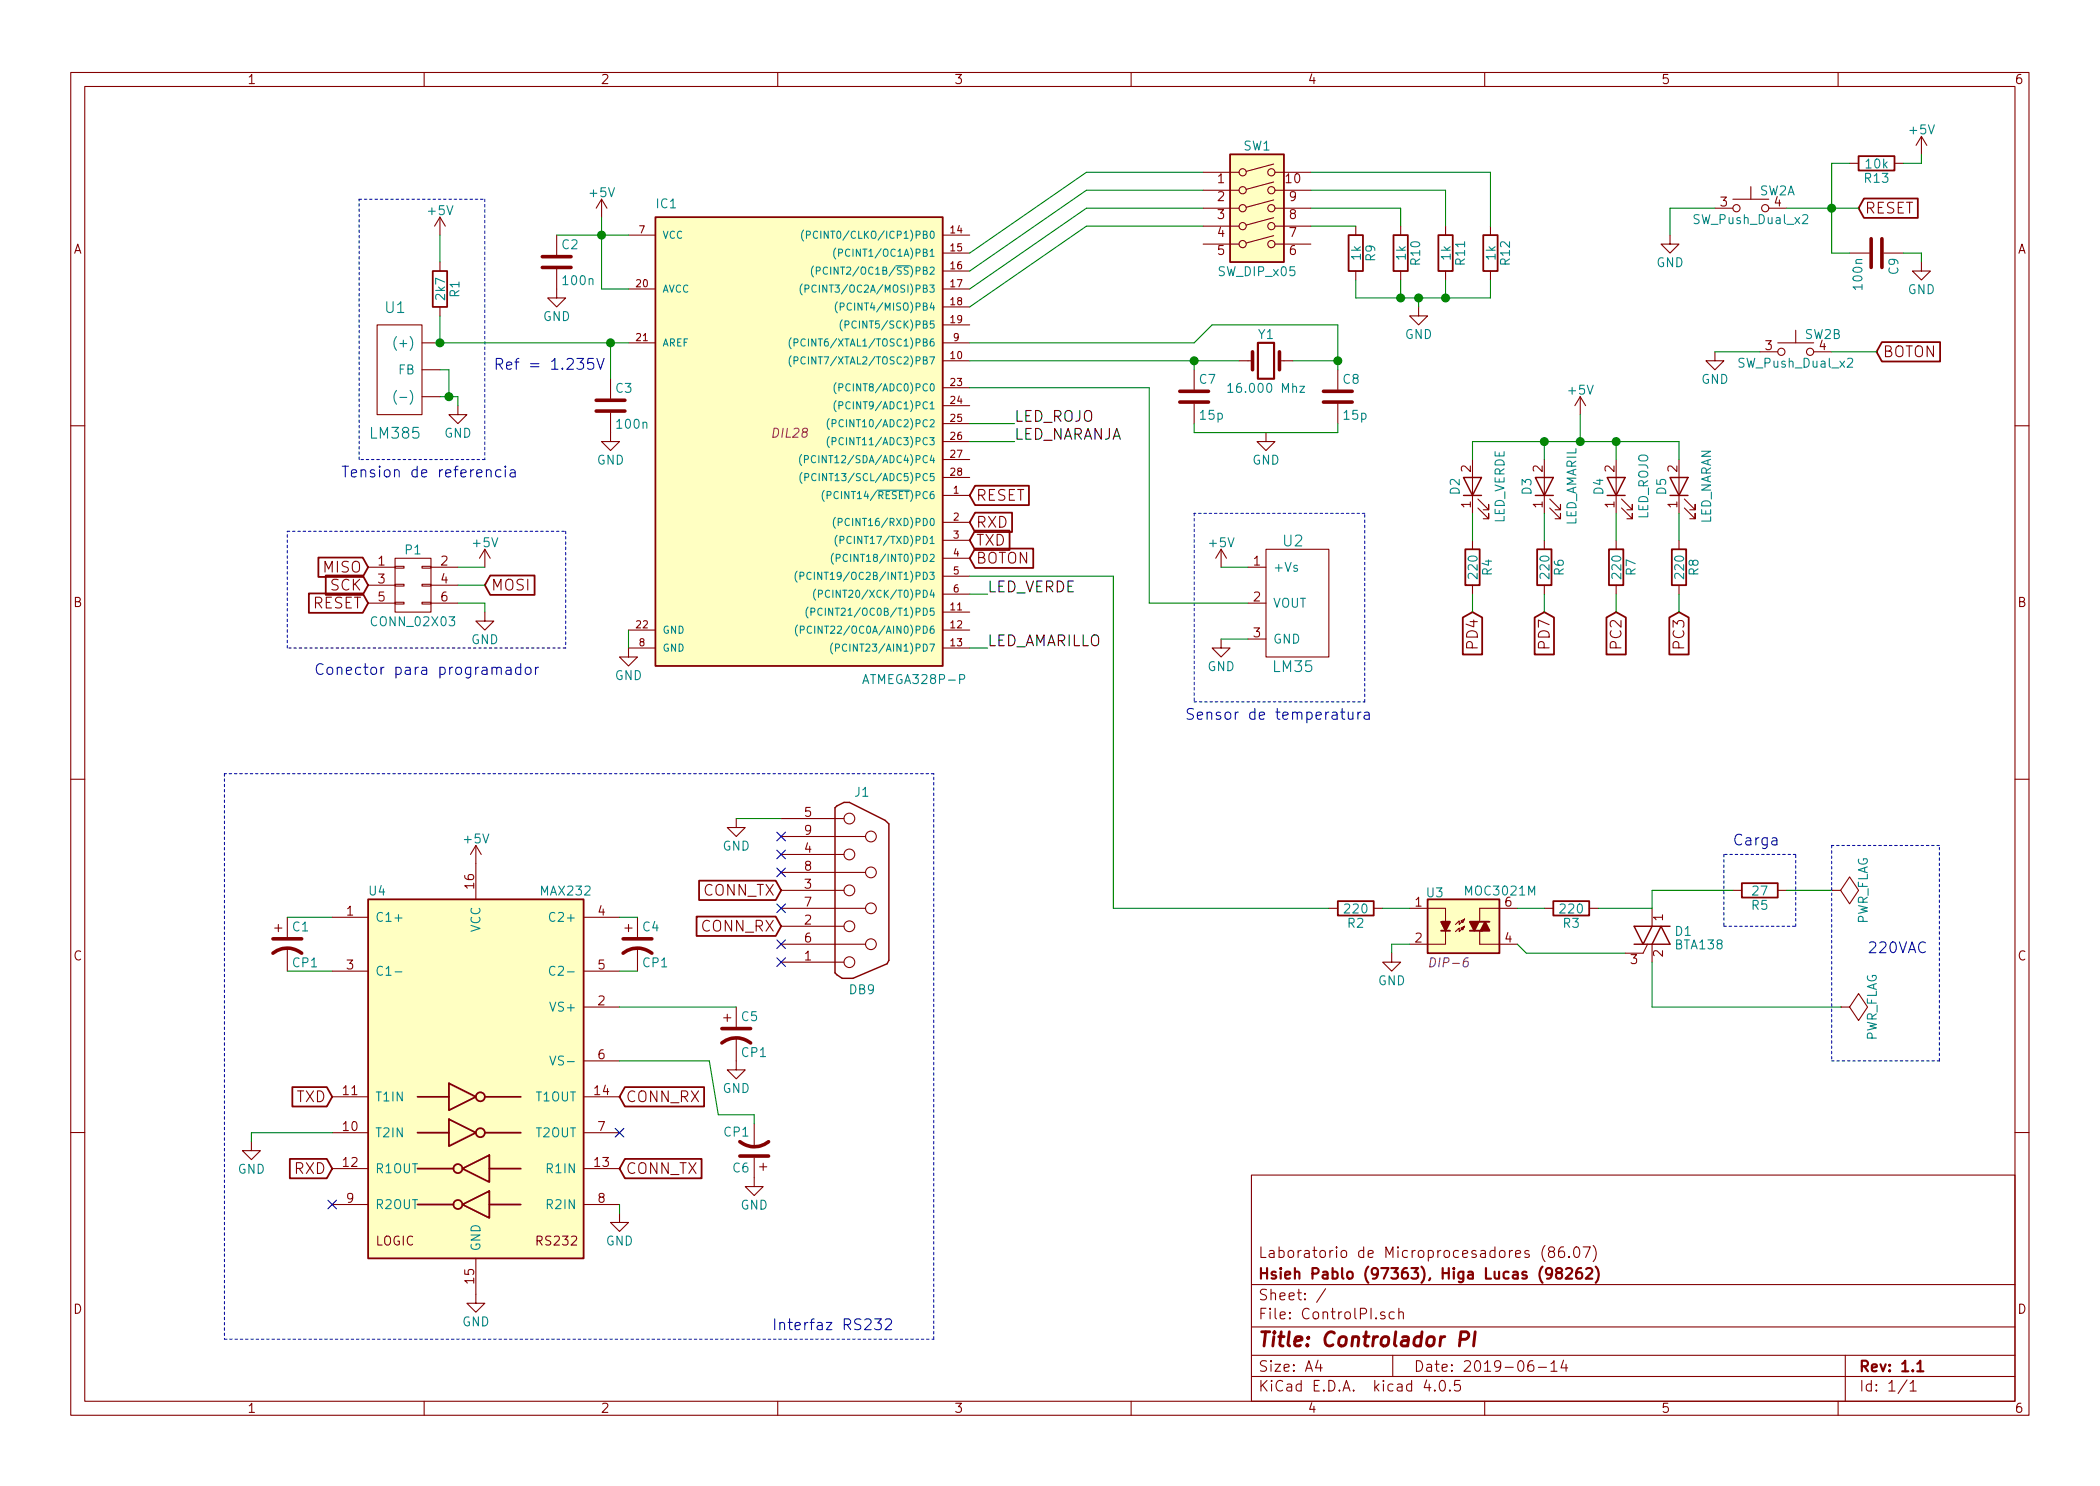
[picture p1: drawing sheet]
<svg xmlns="http://www.w3.org/2000/svg" width="297mm" height="210mm" viewBox="0 0 297 210" stroke-linecap="round" stroke-linejoin="round" font-family="sans-serif">
<g fill="none" stroke="#840000" stroke-width=".15">
<path d="M10 10.3h277v189.9h-277zM12 12.2h273v186.1h-273zM60 10.3v1.9M110 10.3v1.9M160 10.3v1.9M210 10.3v1.9M260 10.3v1.9M271.8 19.3l-.8 1.3M271.8 19.3v2.5M271.8 19.3l.7 1.3M62.2 30.7v2.6M62.2 37.1v1.2"/>
<path d="M62.2 30.7l-.7 1.3M62.2 30.7l.8 1.3M78.7 38.1v4.1h1.3l-1.3 1.2-1.2-1.2h1.2M78.7 33.3v2.8M85.1 28.2l-.8 1.3M85.1 28.2v2.5M85.1 28.2l.8 1.3M88.9 33.3h3.8M133.3 33.3h3.9M133.3 35.8h3.9M133.3 38.3h3.9M170.2 24.4h5.1"/>
<path d="M170.2 26.9h5.1M170.2 29.5h5.1M170.2 32h5.1M170.2 34.5h5.1M180.2 33.3l-3.9 1.1M180.2 30.8l-3.9 1M180.2 28.3l-3.9 1M180.2 25.7l-3.9 1.1M180.2 23.2l-3.9 1.1M180.3 24.4h5.1M180.3 26.9h5.1M180.3 29.5h5.1"/>
<path d="M180.3 32h5.1M180.3 34.5h5.1M191.8 32v1.3M191.8 38.3v1.3M198.1 32v1.3M198.1 38.3v1.3M204.5 32v1.3M204.5 38.3v1.3M210.8 32v1.3M210.8 38.3v1.3M236.2 33.3v1.2h1.3l-1.3 1.3-1.3-1.3h1.3M242.6 29.5h2.5"/>
<path d="M245.1 28.2h5.1M247.6 26.4v1.8M250.2 29.5h2.5M261.6 35.8h2.8M261.6 23.1h1.3M266.4 35.8h2.8M268 23.1h1.2M271.8 37.1v1.2h1.2l-1.2 1.3-1.3-1.3h1.3M53.3 46h6.4v12.7h-6.4zM59.7 48.5h2.5M59.7 56.1h2.5M59.7 52.3h2.5"/>
<path d="M62.2 43.4v1.3M64.8 57.4v1.3h1.2l-1.2 1.2-1.3-1.2h1.3M86.4 58.4v4.1h1.2l-1.2 1.2-1.3-1.2h1.3M86.4 53.6v2.8M88.9 48.5h3.8M88.9 40.9h3.8M133.3 48.5h3.9M133.3 51h3.9M133.3 40.9h3.9M133.3 54.9h3.9M133.3 57.4h3.9M133.3 59.9h3.9"/>
<path d="M133.3 43.4h3.9M133.3 46h3.9M168.9 52.3v2.8M168.9 57.1v2.8M175.3 51h1.9M181 51h1.9M189.2 52.3v2.8M189.2 57.1v2.8M200.7 43.4v1.3h1.2l-1.2 1.3-1.3-1.3h1.3M223.5 56.1l-.7 1.3M223.5 56.1v2.6M223.5 56.1l.8 1.3"/>
<path d="M242.6 49.8v1.2h1.2l-1.2 1.3-1.3-1.3h1.3M248.9 49.8h2.6M251.5 48.5h5M254 46.7v1.8M256.5 49.8h2.6M10 60.2h2M55.9 79h5.1v7.6h-5.1zM68.6 77.7l-.8 1.3M68.6 77.7v2.6M68.6 77.7l.7 1.3M133.3 70.1h3.9M133.3 73.9h3.9"/>
<path d="M133.3 76.4h3.9M133.3 79h3.9M133.3 62.5h3.9M133.3 65h3.9M133.3 67.6h3.9M172.7 77.7l-.7 1.3M172.7 77.7v2.6M172.7 77.7l.8 1.3M179.1 77.7h8.9v15.3h-8.9zM179.1 61.2v1.3h1.2l-1.2 1.2-1.3-1.2h1.3M208.3 65v7.6M208.3 76.4v1.3"/>
<path d="M209 71.9l1.6 1.5v-.8v.8h-.8M209 70.6l1.6 1.5v-.7v.7h-.8M218.4 65v7.6M218.4 76.4v1.3M219.2 71.9l1.5 1.5v-.8v.8h-.7M219.2 70.6l1.5 1.5v-.7v.7h-.7M228.6 65v7.6M228.6 76.4v1.3M229.4 71.9l1.5 1.5v-.8v.8h-.8M229.4 70.6l1.5 1.5v-.7v.7h-.8M237.5 65v7.6M237.5 76.4v1.3"/>
<path d="M238.3 71.9l1.5 1.5v-.8v.8h-.8M238.3 70.6l1.5 1.5v-.7v.7h-.8M285 60.2h2M52.1 80.3h3.8M52.1 85.3h3.8M52.1 82.8h3.8M55.9 85.2h1.2v.3h-1.2zM55.9 82.7h1.2v.2h-1.2zM55.9 80.1h1.2v.3h-1.2zM59.7 85.2h1.3v.3h-1.3zM59.7 82.7h1.3v.2h-1.3zM59.7 80.1h1.3v.3h-1.3z"/>
<path d="M61 80.3h3.8M61 85.3h3.8M61 82.8h3.8M68.6 86.6v1.3h1.2l-1.2 1.2-1.3-1.2h1.3M88.9 89.1h3.8M92.7 91.7h-3.8v1.3h1.3l-1.3 1.2-1.3-1.2h1.3M133.3 81.5h3.9M133.3 84.1h3.9M133.3 91.7h3.9M133.3 86.6h3.9M133.3 89.1h3.9M172.7 90.4v1.3h1.3l-1.3 1.3-1.3-1.3h1.3"/>
<path d="M176.5 80.3h2.6M176.5 85.3h2.6M176.5 90.4h2.6M208.3 82.8v1.3M218.4 82.8v1.3M228.6 82.8v1.3M237.5 82.8v1.3M10 110.3h2M67.3 119.6v7.6M67.3 119.6l-.8 1.3M67.3 119.6l.8 1.3M104.1 115.8v1.3h1.3l-1.3 1.3-1.2-1.3h1.2"/>
<path d="M110.5 118.4h11.9M110.5 115.8h8.9M285 110.3h2M38.9 131.3h1M39.4 130.8v1M40.6 129.8v2.8M40.6 134.1v3.3M47 129.8h5.1M47 137.4h5.1M82.5 129.8h5.1M82.5 137.4h5.1M88.4 131.3h1"/>
<path d="M88.9 130.8v1M90.2 129.8v2.8M90.2 134.1v3.3M110.5 133.6h11.9M110.5 128.5h11.9M110.5 126h8.9M110.5 136.1h8.9M110.5 131.1h8.9M110.5 123.4h11.9M110.5 120.9h8.9M188 128.5h1.2M194.3 128.5h1.3"/>
<path d="M196.8 134.9v1.2h1.3l-1.3 1.3-1.2-1.3h1.2M199.4 128.5h5.1v1.9M204.5 131.7v1.9h-5.1M206.7 130.3l.5-.3-.3 .6zM207.2 130l-.8 .8v-.5l-.5 .5M207.2 131.1l-.3 .5-.2-.3 .5-.2-.8 .7v-.5l-.5 .5M209.3 131.7v1.9h5.3M214.6 128.5h-5.3v1.9M218.4 128.5h1.3M224.8 128.5h1.3M233 133.6l-.6 1.3h-2.5M233.7 128.5v2.6"/>
<path d="M233.7 133.6v2.5M245.1 126h1.3M251.5 126h1.2M259.1 126h.1M259.1 126h1.2l1.3-1.9 1.3 1.9-1.3 1.9-1.3-1.9M47 155.2h5.1M82.5 142.5h5.1M82.5 150.1h5.1M82.5 155.2h5.1M102.4 144h1M102.9 143.5v1M104.1 146.8v4.6h1.3l-1.3 1.2-1.2-1.2h1.2"/>
<path d="M104.1 142.5v2.8M106.7 159v3.3M260.3 142.5h.1M260.3 142.5h1.3l1.3-1.9 1.3 1.9-1.3 1.9-1.3-1.9M10 160.2h2M35.6 161.5v1.3h1.2l-1.2 1.3-1.3-1.3h1.3M47 160.3h5.1M47 170.4h5.1M47 165.3h5.1M67.3 178v6.4h1.3l-1.3 1.3-1.3-1.3h1.3M82.5 160.3h5.1M82.5 170.4h5.1"/>
<path d="M82.5 165.3h5.1M87.6 171.7v1.3h1.3l-1.3 1.2-1.2-1.2h1.2M106.7 163.8v4.1h1.2l-1.2 1.3-1.3-1.3h1.3M107.4 165.1h1.1M107.9 164.6v1M177 166.3h108v32h-108zM218.5 176.2a1.71 1.71 0 0 0 0 2.3M219.3 177.1l-.3-.3 .1-.2 .2-.2 .4 .1 .2 .2-.1 .2-.2 .2h-.3a.48 .48 0 0 0-.2 .7l.2 .1h.3l.2-.1a.48 .48 0 0 0-.2-.7M221.2 176.4a.59 .59 0 0 0-.8 .7l.1 .7 .2 .1h.3l.2-.1 .1-.5-.1-.2-.5-.1-.3 .3M221.9 177.8h.1l-.1 .1v-.1v.1M222.8 176.5a.34 .34 0 0 1 .6 .2 .77 .77 0 0 1-.5 1.2 .97 .97 0 0 1-.1-1.4zM223.9 176.4h1l-.6 1.5"/>
<path d="M225.3 176.2a1.71 1.71 0 0 1 0 2.3M285 160.2h2M60 198.3v1.9M110 198.3v1.9M160 198.3v1.9M177 194.8h108M177 191.8h108M177 187.8h108M177 181.8h108M186.4 192.5l-.3 1h.9M186.8 193v1M187.5 182.3l-1.3 2"/>
<path d="M195.9 185.7a.37 .37 0 0 0-.6 .1v.1a.54 .54 0 0 0 .6 .3v.1v.2l-.2 .1-.4-.1M197 191.8v3M197.2 185.7l-.4-.1-.3 .3 .1 .6 .2 .1 .4-.1M197.9 185.7a.38 .38 0 0 1 .6 .1v.8M197.9 185.1v1.5M201.8 195.2l-.4 1.1h1M202.9 196.7h.1l-.1 .1v-.1v.1M203.8 195.4a.34 .34 0 0 1 .6 .2 .77 .77 0 0 1-.5 1.2 .97 .97 0 0 1-.1-1.4zM205.1 196.7h.1l-.1 .1-.1-.1h.1v.1M206.5 195.3h-.7l-.1 .7a.62 .62 0 0 1 .7 0l.2 .2-.1 .5-.2 .1h-.4l-.2-.1M210 198.3v1.9M216.8 192.5a.59 .59 0 0 0-.7 .7l.1 .7 .2 .1h.3l.2-.1 .1-.5-.2-.2-.4-.1-.3 .3"/>
<path d="M217.6 193.5h1.1M219.4 193l.4-.5v1.5M219.4 194h.8M221.2 192.5l-.4 1h.9M221.5 193v1M260 198.3v1.9M261 191.8v6.5M269.7 195.2l-1.2 2M270.2 195.8l.4-.5v1.5M270.2 196.8h.8"/>
<circle cx="175.8" cy="26.9" r=".51"/>
<circle cx="175.8" cy="29.5" r=".51"/>
<circle cx="175.8" cy="32" r=".51"/>
<circle cx="175.8" cy="24.4" r=".51"/>
<circle cx="175.8" cy="34.5" r=".51"/>
<circle cx="179.8" cy="32" r=".51"/>
<circle cx="179.8" cy="24.4" r=".51"/>
<circle cx="179.8" cy="34.5" r=".51"/>
<circle cx="179.8" cy="26.9" r=".51"/>
<circle cx="179.8" cy="29.5" r=".51"/>
<circle cx="245.6" cy="29.5" r=".51"/>
<circle cx="249.7" cy="29.5" r=".51"/>
<circle cx="252" cy="49.8" r=".51"/>
<circle cx="256" cy="49.8" r=".51"/>
<circle cx="120.1" cy="115.8" r=".76"/>
<circle cx="123.2" cy="118.4" r=".76"/>
<circle cx="120.1" cy="136.1" r=".76"/>
<circle cx="120.1" cy="120.9" r=".76"/>
<circle cx="120.1" cy="126" r=".76"/>
<circle cx="120.1" cy="131.1" r=".76"/>
<circle cx="123.2" cy="133.6" r=".76"/>
<circle cx="123.2" cy="123.4" r=".76"/>
<circle cx="123.2" cy="128.5" r=".76"/>
</g>
<path d="M177.9 48.5h2.3v5.1h-2.3zM221.5 179.6l.2-.2 .5 .1a.37 .37 0 0 1 .1 .6l-.9 .8h1M223.6 179.4a.59 .59 0 0 0-.7 .7l.1 .7 .2 .1h.3l.2-.1 .1-.5-.2-.2-.4-.1-.3 .3M224.4 179.6l.2-.2 .5 .1a.37 .37 0 0 1 0 .6l-.8 .8h.9M225.7 179.2a1.71 1.71 0 0 1 0 2.3M219.5 180.1l-.2 .3h-.4l-.2-.3v-.4l.1-.2 .5-.1 .2 .2a1.19 1.19 0 0 1-.2 1.2l-.5 .1M220.4 180.1l-.3-.3 .1-.2 .2-.2 .4 .1 .2 .2-.1 .2-.2 .2h-.3a.48 .48 0 0 0-.2 .7l.2 .1h.3l.2-.1a.48 .48 0 0 0-.2-.7M271.2 193l.4-.5v1.5M271.2 194h.9" fill="none" stroke="#840000" stroke-width=".3"/>
<path d="M206.5 189.5h.8a.56 .56 0 0 0 .4-.5 .56 .56 0 0 0-.3-.6h-.7l-.3 2M208.7 188.4l-.3 2" fill="none" stroke="#840000" stroke-width=".41"/>
<g fill="none" stroke="#008484" stroke-width=".15">
<path d="M113.7 32.6a1.2 1.2 0 0 0 0 1.5M114.1 33.2h.5v-.2v-.2l-.5-.1v1M115.1 37.6a1.2 1.2 0 0 0 0 1.6M115.5 38.3h.5v-.2v-.3h-.5v1M115.6 32.8a.4 .4 0 0 0-.5 0 .4 .4 0 0 0-.1 .5 .37 .37 0 0 0 .2 .4 .37 .37 0 0 0 .4-.1M117 37.9a.4 .4 0 0 0-.5 0 .4 .4 0 0 0-.1 .5 .37 .37 0 0 0 .2 .4 .37 .37 0 0 0 .4-.1M118.2 35.1a1.2 1.2 0 0 0 0 1.5M118.6 35.8l.5-.1 .1-.1-.1-.3-.5-.1v1.1M255 30.5l.5-.1 .2 .1v.2v.2l-.8 .7h.8M56.1 47.6a1.51 1.51 0 0 0 0 2M56.1 55.2a1.51 1.51 0 0 0 0 2M111.9 47.8a1.2 1.2 0 0 0 0 1.5"/>
<path d="M111.9 50.3a1.2 1.2 0 0 0 0 1.6M112.3 48.5l.5-.1 .1-.1-.1-.3-.5-.1v1.1M112.3 51h.5l.1-.2-.1-.3h-.5v1M113.5 40.2a1.2 1.2 0 0 0 0 1.5M113.9 40.9l.5-.1v-.1v-.3l-.5-.1v1M115.4 40.4a.4 .4 0 0 0-.5 0 .4 .4 0 0 0-.1 .5 .37 .37 0 0 0 .2 .4 .37 .37 0 0 0 .4-.1M117.3 59.2a1.2 1.2 0 0 0 0 1.6M117.7 59.9h.5l.1-.2-.1-.3h-.5v1M118.3 54.1a1.2 1.2 0 0 0 0 1.6M118.3 56.7a1.2 1.2 0 0 0 0 1.5M118.4 42.7a1.2 1.2 0 0 0 0 1.6M118.7 54.8h.5v-.2v-.2l-.5-.1v1"/>
<path d="M118.7 57.4l.5-.1v-.1v-.3l-.5-.1v1.1M118.8 43.4h.5l.1-.2-.1-.3h-.5v1M119.1 45.3a1.2 1.2 0 0 0 0 1.5M119.5 45.9h.5l.1-.2-.1-.2-.5-.1v1M173.7 54.6l.3-.4v1.3M173.7 55.5h.7M183.9 54.7h.6l-.6 .8h.6M261.3 50.8l.5-.1 .2 .1 .1 .2-.1 .2-.7 .8h.8M113.4 64.3a1.2 1.2 0 0 0 0 1.6M113.4 66.8a1.2 1.2 0 0 0 0 1.6M113.8 65l.5-.1 .1-.1-.1-.3h-.5v1M113.8 67.5h.5l.1-.2-.1-.2-.5-.1v1"/>
<path d="M115.4 64.6a.4 .4 0 0 0-.5 0 .4 .4 0 0 0-.1 .4 .37 .37 0 0 0 .1 .4 .37 .37 0 0 0 .5 0M115.4 67.1a.4 .4 0 0 0-.5 0 .4 .4 0 0 0-.1 .5 .37 .37 0 0 0 .2 .4 .37 .37 0 0 0 .4-.1M116.6 69.4a1.2 1.2 0 0 0 0 1.5M117 70.1l.5-.1 .1-.1-.1-.3-.5-.1v1.1M117.3 61.8a1.2 1.2 0 0 0 0 1.5M117.7 62.5l.5-.1 .1-.2-.1-.2-.5-.1v1M117.9 78.3a1.2 1.2 0 0 0 0 1.5M118.2 73.2a1.2 1.2 0 0 0 0 1.5M118.3 79l.5-.1v-.1v-.3l-.5-.1v1M118.4 75.7a1.2 1.2 0 0 0 0 1.6M118.6 73.9l.4-.1 .1-.1-.1-.3-.4-.1v1.1M118.8 76.4h.5l.1-.2-.1-.3h-.5v1"/>
<path d="M124.1 69.4h4.6M112.8 80.8a1.2 1.2 0 0 0 0 1.6M112.8 88.4a1.2 1.2 0 0 0 0 1.6M113.2 81.5h.4l.1-.2-.1-.3h-.4v1M113.2 89.1h.5l.1-.2-.1-.3h-.5v1M114.3 85.9a1.2 1.2 0 0 0 0 1.5M114.7 86.6l.5-.1 .1-.1-.1-.3-.5-.1v1.1M114.7 81.1a.4 .4 0 0 0-.5 0 .4 .4 0 0 0-.1 .5 .37 .37 0 0 0 .2 .3 .37 .37 0 0 0 .4 0M114.8 88.7a.4 .4 0 0 0-.5 0 .4 .4 0 0 0-.1 .5 .37 .37 0 0 0 .2 .4 .37 .37 0 0 0 .4-.1M115.4 83.4a1.2 1.2 0 0 0 0 1.5M115.8 84h.5v-.2v-.2l-.5-.1v1M116.3 86.2a.4 .4 0 0 0-.5-.1 .4 .4 0 0 0-.1 .5 .37 .37 0 0 0 .2 .4 .37 .37 0 0 0 .4 0"/>
<path d="M117.3 83.6a.4 .4 0 0 0-.5 0 .4 .4 0 0 0-.1 .5 .37 .37 0 0 0 .2 .4 .37 .37 0 0 0 .4-.1M117.8 91a1.2 1.2 0 0 0 0 1.5M118.2 91.7l.5-.1v-.1v-.3l-.5-.1v1M135.7 96.1l.6-.1 .1-.1v-.4l-.2-.1h-.5v1.3M55.9 137.5h.9M78.5 136.8a.5 .5 0 0 0-.6 0 .5 .5 0 0 0-.2 .6 .47 .47 0 0 0 .3 .5 .47 .47 0 0 0 .5 0M77.8 149.4l.4 1.3 .4-1.3"/>
</g>
<g fill="#ffffc2" stroke="#ffffc2" stroke-width=".14">
<path d="M92.7 30.7h40.6v63.5h-40.6z"/>
<path d="M201.9 127.2h10.2v7.7h-10.2z"/>
<path d="M174 21.8h7.6v15.3h-7.6z"/>
<path d="M52.1 127.2h30.4v50.8h-30.4z"/>
</g>
<g fill="none" stroke="#840000" stroke-width=".25">
<path d="M61.2 38.3h2v5.1h-2zM92.7 30.7h40.6v63.5h-40.6zM174 21.8h7.6v15.3h-7.6zM190.8 33.3h2v5h-2zM197.1 33.3h2v5h-2zM203.5 33.3h2v5h-2zM209.8 33.3h2v5h-2zM262.9 22.1h5.1v2h-5.1zM263.7 28.1h7.6v2.7h-7.6l-.8-1.3zM266.2 48.4h8.2v2.7h-8.2l-.8-1.3zM45 78.9h6.3l.8 1.4-.8 1.3h-6.3zM137.9 72.5h5.3v2.8h-5.3l-.7-1.4z"/>
<path d="M137.9 75.1h4.9v2.7h-4.9l-.7-1.4zM137.9 68.7h7.6v2.8h-7.6l-.7-1.4zM137.9 77.6h8.3v2.8h-8.3l-.7-1.4zM207.3 77.7h2v5.1h-2zM217.4 77.7h2.1v5.1h-2.1zM227.6 77.7h2v5.1h-2zM236.5 77.7h2v5.1h-2zM43.7 84h7.6l.8 1.3-.8 1.4h-7.6zM46.1 81.4h5.2l.8 1.4-.8 1.4h-5.2zM69.3 81.4h6.3v2.8h-6.3l-.7-1.4zM206.9 87.4l1.4-.8 1.4 .8v5.2h-2.8zM217.1 87.4l1.3-.8 1.4 .8v5.2h-2.7z"/>
<path d="M227.2 87.4l1.4-.8 1.4 .8v5.2h-2.8zM236.1 87.4l1.4-.8 1.4 .8v5.2h-2.8zM52.1 127.2h30.4v50.8h-30.4zM98.5 129.7h11.2l.8 1.4-.8 1.3h-11.2zM98.9 124.6h10.8l.8 1.4-.8 1.3h-10.8zM189.2 127.5h5.1v2h-5.1zM201.9 127.2h10.2v7.7h-10.2zM203.8 131.7h1.3M207.9 131.7h1.8M208.9 130.4h1.8M219.7 127.5h5.1v2h-5.1zM246.4 125h5.1v2h-5.1z"/>
<path d="M41.4 153.8h4.8l.8 1.4-.8 1.4h-4.8zM59.1 155.2h4.4M63.5 158.4l3.8 1.9-3.8 1.9zM63.5 153.3l3.8 1.9-3.8 1.9zM68.6 155.2h5.1M88.4 153.8h11.2v2.8h-11.2l-.8-1.4zM41 164h5.2l.8 1.3-.8 1.4h-5.2zM59.1 160.3h4.4M59.1 170.4h5M59.1 165.3h5M65.4 170.4l3.8-1.9v3.8zM65.4 165.3l3.8-1.9v3.9z"/>
<path d="M68.6 160.3h5.1M69.2 170.4h4.5M69.2 165.3h4.5M88.4 164h10.8v2.7h-10.8l-.8-1.4z"/>
<circle cx="67.9" cy="155.2" r=".63"/>
<circle cx="64.8" cy="170.4" r=".63"/>
<circle cx="64.8" cy="165.3" r=".63"/>
<circle cx="67.9" cy="160.3" r=".63"/>
</g>
<g fill="#840000" stroke="#840000" stroke-width=".25">
<path d="M203.8 130.4h1.3l-.6 1.3z"/>
<path d="M207.9 130.4h1.3l-.7 1.3z"/>
<path d="M210.1 130.4l.6 1.3h-1.3z"/>
</g>
<path d="M202.4 135.5a.6 .6 0 0 1 .6 .4 .6 .6 0 0 1-.1 .7l-.4 .2h-.3z" fill="none" stroke="#840084" stroke-width=".15"/>
<path d="M207 67.6h2.5l-1.2 2.5zM207 70.1h2.5M217.2 67.6h2.5l-1.3 2.5zM217.2 70.1h2.5M227.3 67.6h2.6l-1.3 2.5zM227.3 70.1h2.6M236.2 67.6h2.6l-1.3 2.5zM236.2 70.1h2.6M118.1 137.6l1 .8h1.5l4.9-2 .2-.5v-19.3l-.5-.5-5.1-2.6h-.7l-1 .5-.3 .3v23.4M231.1 133.6h5.1l-1.3-2.5-1.2 2.5M233.7 131.1l-1.3 2.5-1.3-2.5h5.1" fill="none" stroke="#840000" stroke-width=".2"/>
<g fill="none" stroke="#0000c2" stroke-width=".15">
<path d="M83.9 50.7h-.7l-.1 .8 .2-.2 .5 .1 .2 .2v.4l-.3 .2h-.4l-.2-.1M84.4 50.7l.5 1.5 .5-1.5M70.8 66.5a.48 .48 0 0 0-.6 .1l-.1 .6a.48 .48 0 0 0 .7 .2M71.5 66h-.1l.1 .1 .1-.1h-.1v.1M71.5 66.5v1M72.2 66.5h.2h.4l.1 1M72.9 66.8l-.5 .1a.3 .3 0 0 0-.3 .3 .3 .3 0 0 0 .3 .3l.5-.1M71.6 94.5l.2-.1 .4 .1 .1 .9M72.3 94.8h-.5a.3 .3 0 0 0-.3 .3 .3 .3 0 0 0 .3 .3l.5-.1M73.7 94.5a.48 .48 0 0 0-.7 .1l-.1 .5a.48 .48 0 0 0 .8 .2M73.7 93.9v1.5M74.4 94.6a.42 .42 0 0 1 .4-.2 .42 .42 0 0 1 .3 .3v.4a.43 .43 0 0 1-.4 .3 .43 .43 0 0 1-.4-.3z"/>
<path d="M75.7 94.4v1M76.2 94.4l-.3 .1-.2 .2M189.6 100.8h.6M189.8 100.2v1.4l.1 .1 .3 .1M190.7 100.8v.8a.38 .38 0 0 0 .7 0M191.4 100.8v1M192.1 100.8v1M192.5 100.8h-.3l-.1 .3M193 100.8h.2h.4l.1 1M193.7 101.1l-.5 .1a.3 .3 0 0 0-.3 .3 .3 .3 0 0 0 .3 .3l.5-.1M123.7 186.6h1l-.5 .6a.44 .44 0 0 1 .5 .3v.4l-.2 .2h-.6l-.2-.1M125.2 186.8l.3-.2h.3l.2 .2 .1 .2-.1 .3-.8 .8h.9"/>
</g>
<g fill="none" stroke="#000084" stroke-width=".15">
<path d="M109.9 117.7l1.2 1.3M111.1 117.7l-1.2 1.3M109.9 120.3l1.2 1.2M109.9 122.8l1.2 1.2M109.9 127.9l1.2 1.2M109.9 133l1.2 1.2M109.9 135.5l1.2 1.2M111.1 120.3l-1.2 1.2M111.1 122.8l-1.2 1.2M111.1 127.9l-1.2 1.2M111.1 133l-1.2 1.2M111.1 135.5l-1.2 1.2"/>
<path d="M87 159.7l1.2 1.2M88.2 159.7l-1.2 1.2M46.4 169.8l1.2 1.2M47.6 169.8l-1.2 1.2"/>
</g>
<g fill="none" stroke="#840000" stroke-width=".51">
<path d="M76.7 37.8h4.1M76.7 36.3h4.1M264.7 33.8v4M266.2 33.8v4M84.3 58.2h4.1M84.3 56.6h4.1M166.9 56.9h4M166.9 55.4h4M177.2 49.8v2.5M181 49.8v2.5M187.2 56.9h4.1M187.2 55.4h4.1"/>
<path d="M38.6 134.9a3.3 3.3 0 0 1 4.1 0M38.6 132.8h4.1M88.1 134.9a3.3 3.3 0 0 1 4.1 0M88.1 132.8h4.1M102.1 147.6a3.3 3.3 0 0 1 4.1 0M102.1 145.5h4.1M104.6 161.5a3.3 3.3 0 0 0 4.1 0M104.6 163.6h4.1"/>
</g>
<g fill="none" stroke="#008400" stroke-width=".15">
<path d="M62.2 33.3v3.8M78.7 33.3h10.2M85.1 30.7v10.2h3.8M170.2 32h-16.5l-16.5 11.4M170.2 29.5h-16.5l-16.5 11.4M170.2 26.9h-16.5l-16.5 11.4M170.2 24.4h-16.5l-16.5 11.4M185.4 24.4h25.4v7.6M185.4 29.5h12.7v2.5M185.4 26.9h19.1v5.1M185.4 32h6.4M191.8 39.6v2.6h19v-2.6"/>
<path d="M198.1 39.6v2.6M204.5 39.6v2.6M242.6 29.5h-6.4v3.8M252.7 29.5h10.2M261.6 23.1h-2.5v12.7h2.5M269.2 35.8h2.6v1.3M271.8 21.8v1.3h-2.6M62.2 44.7v3.8h26.7M62.2 56.1h2.6v1.3M62.2 52.3h1.3v3.8M86.4 48.5v5.1M137.2 59.9h6.3"/>
<path d="M137.2 51h38.1M137.2 48.5h31.7l2.5-2.5h17.8v6.3M137.2 54.9h25.4v30.4h13.9M168.9 51v1.3M168.9 59.9v1.3h20.3v-1.3M182.9 51h6.3M200.7 42.2v1.2M223.5 58.7v3.8M242.6 49.8h6.3M259.1 49.8h6.3M137.2 62.5h6.3M208.3 65v-2.5h29.2v2.5"/>
<path d="M208.3 72.6v3.8M218.4 62.5v2.5M218.4 72.6v3.8M228.6 62.5v2.5M228.6 72.6v3.8M237.5 72.6v3.8M64.8 80.3h3.8M64.8 85.3h3.8v1.3M64.8 82.8h3.8M88.9 89.1v2.6M137.2 81.5h20.3v47h30.5M137.2 84.1h2.5"/>
<path d="M137.2 91.7h2.5M172.7 80.3h3.8M172.7 90.4h3.8M208.3 84.1v2.5M218.4 84.1v2.5M228.6 84.1v2.5M237.5 84.1v2.5M104.1 115.8h6.4M40.6 129.8h6.4M40.6 137.4h6.4M87.6 129.8h2.6M87.6 137.4h2.6"/>
<path d="M195.6 128.5h3.8M199.4 133.6h-2.6v1.3M214.6 128.5h3.8M214.6 133.6l1.3 1.3h14M233.7 136.1v6.4h26.6M245.1 126h-11.4v2.5h-7.6M252.7 126h6.4M87.6 142.5h16.5M87.6 150.1h12.7l1.3 7.6h5.1v1.3M47 160.3h-11.4v1.2M87.6 170.4v1.3"/>
</g>
<g fill="#008400" stroke="#008400" stroke-width=".25">
<circle cx="63.5" cy="56.1" r=".51"/>
<circle cx="62.2" cy="48.5" r=".51"/>
<circle cx="228.6" cy="62.5" r=".51"/>
<circle cx="218.4" cy="62.5" r=".51"/>
<circle cx="223.5" cy="62.5" r=".51"/>
<circle cx="200.7" cy="42.2" r=".51"/>
<circle cx="198.1" cy="42.2" r=".51"/>
<circle cx="204.5" cy="42.2" r=".51"/>
<circle cx="85.1" cy="33.3" r=".51"/>
<circle cx="168.9" cy="51" r=".51"/>
<circle cx="189.2" cy="51" r=".51"/>
<circle cx="259.1" cy="29.5" r=".51"/>
<circle cx="86.4" cy="48.5" r=".51"/>
</g>
<g fill="none" stroke="#0000c2" stroke-width=".15" stroke-dasharray=".3 .4">
<path d="M50.8 28.2h17.8M68.6 28.2v36.8M40.6 75.2h39.4M50.8 65v-36.8M68.6 65h-17.8M80 75.2v16.5M168.9 72.6v26.7M193 72.6h-24.1M40.6 91.7v-16.5M80 91.7h-39.4M168.9 99.3h24.1M193 99.3v-26.7"/>
<path d="M31.7 109.5v80M132.1 109.5h-100.4M259.1 119.6v30.5M274.3 119.6h-15.2M243.8 120.9v10.2M243.8 131.1h10.2M254 131.1v-10.2M254 120.9h-10.2M259.1 150.1h15.2M274.3 150.1v-30.5M31.7 189.5h100.4M132.1 189.5v-80"/>
</g>
<text font-size="2.8" fill="#840000" x="178" y="190.5">Title: Controlador PI</text>
<g font-size="2.1" fill="#840000">
<text x="263.8" y="30.2">RESET</text>
<text x="266.3" y="50.5">BOTON</text>
<text x="138.1" y="70.9">RESET</text>
<text x="138.1" y="74.7">RXD</text>
<text x="138.1" y="77.2">TXD</text>
<text x="45.7" y="81">MISO</text>
<text x="46.7" y="83.6">SCK</text>
<text x="69.5" y="83.6">MOSI</text>
<text x="138.1" y="79.8">BOTON</text>
<text x="44.1" y="86.1">RESET</text>
<text x="209" y="91.7" transform="rotate(-90 209 91.7)">PD4</text>
<text x="219.2" y="91.7" transform="rotate(-90 219.2 91.7)">PD7</text>
<text x="229.4" y="91.7" transform="rotate(-90 229.4 91.7)">PC2</text>
<text x="238.3" y="91.7" transform="rotate(-90 238.3 91.7)">PC3</text>
<text x="99.2" y="131.8">CONN_RX</text>
<text x="99.4" y="126.7">CONN_TX</text>
<text x="41.8" y="156">TXD</text>
<text x="88.5" y="156">CONN_RX</text>
<text x="41.6" y="166.1">RXD</text>
<text x="88.5" y="166.1">CONN_TX</text>
<text x="178" y="178">Laboratorio de Microprocesadores (86.07)</text>
<text x="178" y="184">Sheet: /</text>
<text x="178" y="181">Hsieh Pablo (97363), Higa Lucas (98262)</text>
<text x="178" y="186.7">File: ControlPI.sch</text>
<text x="178" y="196.9">KiCad E.D.A. kicad 4.0.5</text>
<text x="178" y="194.1">Size: A4</text>
<text x="200" y="194.1">Date: 2019-06-14</text>
<text x="263" y="194.1">Rev: 1.1</text>
<text x="263" y="196.9">Id: 1/1</text>
</g>
<g font-size="2.1" fill="#008484">
<text x="54.5" y="44.3">U1</text>
<text x="52.6" y="62.1">LM385</text>
<text x="181.5" y="77.3">U2</text>
<text x="180.2" y="95.1">LM35</text>
</g>
<g font-size="2.1" fill="#0000c2">
<text x="69.8" y="52.3">Ref = 1.235V</text>
<text x="48.3" y="67.6">Tension de referencia</text>
<text x="44.4" y="95.5">Conector para programador</text>
<text x="167.6" y="101.8">Sensor de temperatura</text>
<text x="245.1" y="119.6">Carga</text>
<text x="264.2" y="134.9">220VAC</text>
<text x="109.2" y="188.2">Interfaz RS232</text>
</g>
<g font-size="2.1">
<text x="143.5" y="59.7">LED_ROJO</text>
<text x="143.5" y="62.2">LED_NARANJA</text>
<text x="139.7" y="83.8">LED_VERDE</text>
<text x="139.7" y="91.4">LED_AMARILLO</text>
</g>
<g font-size="1.8" fill="#840000">
<text x="35" y="11.9">1</text>
<text x="85" y="11.9">2</text>
<text x="135" y="11.9">3</text>
<text x="185" y="11.9">4</text>
<text x="235" y="11.9">5</text>
<text x="285" y="11.9">6</text>
<text x="172.2" y="25.9">1</text>
<text x="172.2" y="28.4">2</text>
<text x="181.9" y="25.9">10</text>
<text x="182.4" y="28.4">9</text>
<text x="243.4" y="29.2">3</text>
<text x="251" y="29.2">4</text>
<text x="10.4" y="35.9">A</text>
<text x="172.2" y="31">3</text>
<text x="172.2" y="33.5">4</text>
<text x="182.4" y="33.5">7</text>
<text x="182.4" y="31">8</text>
<text x="285.4" y="35.9">A</text>
<text x="172.2" y="36.1">5</text>
<text x="182.4" y="36.1">6</text>
<text x="249.7" y="49.5">3</text>
<text x="257.3" y="49.5">4</text>
<text x="208" y="71.9" transform="rotate(-90 208 71.9)">1</text>
<text x="208" y="66.8" transform="rotate(-90 208 66.8)">2</text>
<text x="218.2" y="71.9" transform="rotate(-90 218.2 71.9)">1</text>
<text x="218.2" y="66.8" transform="rotate(-90 218.2 66.8)">2</text>
<text x="228.3" y="71.9" transform="rotate(-90 228.3 71.9)">1</text>
<text x="228.3" y="66.8" transform="rotate(-90 228.3 66.8)">2</text>
<text x="237.2" y="71.9" transform="rotate(-90 237.2 71.9)">1</text>
<text x="237.2" y="66.8" transform="rotate(-90 237.2 66.8)">2</text>
<text x="53.5" y="80">1</text>
<text x="53.5" y="82.5">3</text>
<text x="62.4" y="80">2</text>
<text x="62.4" y="82.5">4</text>
<text x="177.3" y="80">1</text>
<text x="10.4" y="85.9">B</text>
<text x="53.5" y="85.1">5</text>
<text x="62.4" y="85.1">6</text>
<text x="177.3" y="85.1">2</text>
<text x="285.4" y="85.9">B</text>
<text x="177.3" y="90.2">3</text>
<text x="113.8" y="115.6">5</text>
<text x="113.8" y="118.1">9</text>
<text x="67.1" y="125.7" transform="rotate(-90 67.1 125.7)">16</text>
<text x="113.8" y="125.7">3</text>
<text x="113.8" y="120.6">4</text>
<text x="113.8" y="123.2">8</text>
<text x="49" y="129.5">1</text>
<text x="84.6" y="129.5">4</text>
<text x="113.8" y="130.8">2</text>
<text x="113.8" y="128.3">7</text>
<text x="200.2" y="128.3">1</text>
<text x="212.9" y="128.3">6</text>
<text x="235.2" y="130.3" transform="rotate(-90 235.2 130.3)">1</text>
<text x="10.4" y="135.9">C</text>
<text x="49" y="137.2">3</text>
<text x="84.6" y="137.2">5</text>
<text x="113.8" y="135.9">1</text>
<text x="113.8" y="133.3">6</text>
<text x="200.2" y="133.3">2</text>
<text x="212.9" y="133.3">4</text>
<text x="230.7" y="136.4">3</text>
<text x="235.2" y="135.4" transform="rotate(-90 235.2 135.4)">2</text>
<text x="285.4" y="135.9">C</text>
<text x="84.6" y="142.2">2</text>
<text x="84.6" y="149.9">6</text>
<text x="48.6" y="154.9">11</text>
<text x="84.1" y="154.9">14</text>
<text x="48.6" y="160">10</text>
<text x="84.6" y="160">7</text>
<text x="48.6" y="165.1">12</text>
<text x="84.1" y="165.1">13</text>
<text x="49" y="170.2">9</text>
<text x="84.6" y="170.2">8</text>
<text x="53.1" y="176.2">LOGIC</text>
<text x="76" y="176.2">RS232</text>
<text x="10.4" y="185.9">D</text>
<text x="67.1" y="181.6" transform="rotate(-90 67.1 181.6)">15</text>
<text x="285.4" y="185.9">D</text>
<text x="35" y="199.9">1</text>
<text x="85" y="199.9">2</text>
<text x="135" y="199.9">3</text>
<text x="185" y="199.9">4</text>
<text x="235" y="199.9">5</text>
<text x="285" y="199.9">6</text>
</g>
<g font-size="1.8" fill="#008484">
<text x="175.9" y="21.3">SW1</text>
<text x="264" y="23.8">10k</text>
<text x="270.2" y="19">+5V</text>
<text x="83.5" y="27.9">+5V</text>
<text x="92.9" y="29.5">IC1</text>
<text x="248.9" y="27.6">SW2A</text>
<text x="263.8" y="25.9">R13</text>
<text x="60.6" y="30.4">+5V</text>
<text x="79.5" y="35.2">C2</text>
<text x="239.7" y="31.7">SW_Push_Dual_x2</text>
<text x="79.8" y="40.3">100n</text>
<text x="172.4" y="39.1">SW_DIP_x05</text>
<text x="192.5" y="36.8" transform="rotate(-90 192.5 36.8)">1k</text>
<text x="194.5" y="36.9" transform="rotate(-90 194.5 36.9)">R9</text>
<text x="198.8" y="36.8" transform="rotate(-90 198.8 36.8)">1k</text>
<text x="200.9" y="37.4" transform="rotate(-90 200.9 37.4)">R10</text>
<text x="205.2" y="36.8" transform="rotate(-90 205.2 36.8)">1k</text>
<text x="207.2" y="37.4" transform="rotate(-90 207.2 37.4)">R11</text>
<text x="211.5" y="36.8" transform="rotate(-90 211.5 36.8)">1k</text>
<text x="213.6" y="37.4" transform="rotate(-90 213.6 37.4)">R12</text>
<text x="234.3" y="37.8">GND</text>
<text x="263.4" y="40.8" transform="rotate(-90 263.4 40.8)">100n</text>
<text x="268.5" y="38.8" transform="rotate(-90 268.5 38.8)">C9</text>
<text x="269.8" y="41.6">GND</text>
<text x="62.9" y="42.4" transform="rotate(-90 62.9 42.4)">2k7</text>
<text x="65" y="42" transform="rotate(-90 65 42)">R1</text>
<text x="76.8" y="45.4">GND</text>
<text x="178" y="47.9">Y1</text>
<text x="198.7" y="47.9">GND</text>
<text x="255.3" y="47.9">SW2B</text>
<text x="56.3" y="53">FB</text>
<text x="56.5" y="49.1">(+)</text>
<text x="246" y="52">SW_Push_Dual_x2</text>
<text x="56.9" y="56.8">(-)</text>
<text x="87.1" y="55.6">C3</text>
<text x="169.7" y="54.3">C7</text>
<text x="169.8" y="59.4">15p</text>
<text x="174.4" y="55.6">16.000 Mhz</text>
<text x="190" y="54.3">C8</text>
<text x="190.1" y="59.4">15p</text>
<text x="221.9" y="55.8">+5V</text>
<text x="240.6" y="54.3">GND</text>
<text x="62.8" y="61.9">GND</text>
<text x="84.4" y="65.7">GND</text>
<text x="87.4" y="60.6">100n</text>
<text x="177.1" y="65.7">GND</text>
<text x="206.5" y="69.9" transform="rotate(-90 206.5 69.9)">D2</text>
<text x="216.6" y="69.9" transform="rotate(-90 216.6 69.9)">D3</text>
<text x="226.8" y="69.9" transform="rotate(-90 226.8 69.9)">D4</text>
<text x="235.7" y="69.9" transform="rotate(-90 235.7 69.9)">D5</text>
<text x="67" y="77.4">+5V</text>
<text x="171.1" y="77.4">+5V</text>
<text x="212.8" y="74.1" transform="rotate(-90 212.8 74.1)">LED_VERDE</text>
<text x="223" y="74.5" transform="rotate(-90 223 74.5)">LED_AMARIL</text>
<text x="233.1" y="73.6" transform="rotate(-90 233.1 73.6)">LED_ROJO</text>
<text x="242" y="74.2" transform="rotate(-90 242 74.2)">LED_NARAN</text>
<text x="57.4" y="78.4">P1</text>
<text x="180.1" y="80.9">+Vs</text>
<text x="209" y="81.7" transform="rotate(-90 209 81.7)">220</text>
<text x="211" y="81.4" transform="rotate(-90 211 81.4)">R4</text>
<text x="219.2" y="81.7" transform="rotate(-90 219.2 81.7)">220</text>
<text x="221.2" y="81.4" transform="rotate(-90 221.2 81.4)">R6</text>
<text x="229.3" y="81.7" transform="rotate(-90 229.3 81.7)">220</text>
<text x="231.3" y="81.4" transform="rotate(-90 231.3 81.4)">R7</text>
<text x="238.2" y="81.7" transform="rotate(-90 238.2 81.7)">220</text>
<text x="240.2" y="81.4" transform="rotate(-90 240.2 81.4)">R8</text>
<text x="52.8" y="88.6">CONN_02X03</text>
<text x="180.1" y="86">VOUT</text>
<text x="66.6" y="91.1">GND</text>
<text x="170.8" y="94.9">GND</text>
<text x="180.1" y="91.1">GND</text>
<text x="86.9" y="96.2">GND</text>
<text x="122.5" y="96.8">ATMEGA328P-P</text>
<text x="121" y="112.7">J1</text>
<text x="65.7" y="119.3">+5V</text>
<text x="102.2" y="120.3">GND</text>
<text x="41.4" y="131.8">C1</text>
<text x="52.2" y="126.7">U4</text>
<text x="53.1" y="130.4">C1+</text>
<text x="67.9" y="132" transform="rotate(-90 67.9 132)">VCC</text>
<text x="76.6" y="126.7">MAX232</text>
<text x="78.2" y="130.4">C2+</text>
<text x="90.9" y="131.8">C4</text>
<text x="190.3" y="129.2">220</text>
<text x="190.7" y="131.3">R2</text>
<text x="201.8" y="126.9">U3</text>
<text x="207.4" y="126.7">MOC3021M</text>
<text x="220.8" y="129.2">220</text>
<text x="221.1" y="131.3">R3</text>
<text x="247.8" y="128.7">R5</text>
<text x="248" y="126.7">27</text>
<text x="264.2" y="130.9" transform="rotate(-90 264.2 130.9)">PWR_FLAG</text>
<text x="41.5" y="136.8">CP1</text>
<text x="91" y="136.8">CP1</text>
<text x="237" y="132.4">D1</text>
<text x="237.1" y="134.3">BTA138</text>
<text x="53.1" y="138">C1-</text>
<text x="78.1" y="143.1">VS+</text>
<text x="78.7" y="138">C2-</text>
<text x="120.2" y="140.7">DB9</text>
<text x="194.9" y="139.4">GND</text>
<text x="104.9" y="144.5">C5</text>
<text x="105" y="149.5">CP1</text>
<text x="265.5" y="147.4" transform="rotate(-90 265.5 147.4)">PWR_FLAG</text>
<text x="53.1" y="155.8">T1IN</text>
<text x="75.7" y="155.8">T1OUT</text>
<text x="78.6" y="150.7">VS-</text>
<text x="102.2" y="154.6">GND</text>
<text x="53.1" y="160.9">T2IN</text>
<text x="75.7" y="160.9">T2OUT</text>
<text x="102.5" y="160.8">CP1</text>
<text x="33.6" y="166.1">GND</text>
<text x="53.1" y="166">R1OUT</text>
<text x="77.5" y="166">R1IN</text>
<text x="103.7" y="165.9">C6</text>
<text x="53.1" y="171.1">R2OUT</text>
<text x="77.5" y="171.1">R2IN</text>
<text x="104.7" y="171.1">GND</text>
<text x="67.9" y="177" transform="rotate(-90 67.9 177)">GND</text>
<text x="85.7" y="176.2">GND</text>
<text x="65.4" y="187.6">GND</text>
</g>
<g font-size="1.8" fill="#840084">
<text x="109.3" y="61.9">DIL28</text>
<text x="202.7" y="136.8">DIP-6</text>
</g>
<g font-size="1.4" fill="#840000">
<text x="90.4" y="33">7</text>
<text x="134.5" y="33">14</text>
<text x="134.5" y="35.6">15</text>
<text x="90" y="40.6">20</text>
<text x="134.5" y="38.1">16</text>
<text x="134.5" y="40.6">17</text>
<text x="134.5" y="43.2">18</text>
<text x="134.5" y="45.7">19</text>
<text x="90" y="48.3">21</text>
<text x="134.5" y="50.8">10</text>
<text x="134.9" y="48.3">9</text>
<text x="134.5" y="54.6">23</text>
<text x="134.5" y="57.1">24</text>
<text x="134.5" y="59.7">25</text>
<text x="134.5" y="62.2">26</text>
<text x="134.5" y="64.8">27</text>
<text x="134.5" y="67.3">28</text>
<text x="134.9" y="69.8">1</text>
<text x="134.9" y="73.7">2</text>
<text x="134.9" y="76.2">3</text>
<text x="134.9" y="78.7">4</text>
<text x="134.9" y="81.3">5</text>
<text x="134.9" y="83.8">6</text>
<text x="90" y="88.9">22</text>
<text x="134.5" y="86.4">11</text>
<text x="134.5" y="88.9">12</text>
<text x="90.4" y="91.4">8</text>
<text x="134.5" y="91.4">13</text>
</g>
<g font-size="1.4" fill="#008484">
<text x="93.7" y="33.8">VCC</text>
<text x="115.7" y="33.8">(PCINT0/CLKO/ICP1)PB0</text>
<text x="93.7" y="41.4">AVCC</text>
<text x="115.3" y="41.4">(PCINT3/OC2A/MOSI)PB3</text>
<text x="117" y="38.9">(PCINT2/OC1B/SS)PB2</text>
<text x="119.3" y="36.3">(PCINT1/OC1A)PB1</text>
<text x="119.6" y="43.9">(PCINT4/MISO)PB4</text>
<text x="120.2" y="46.5">(PCINT5/SCK)PB5</text>
<text x="93.7" y="49">AREF</text>
<text x="113.6" y="49">(PCINT6/XTAL1/TOSC1)PB6</text>
<text x="113.6" y="51.6">(PCINT7/XTAL2/TOSC2)PB7</text>
<text x="119.4" y="55.4">(PCINT8/ADC0)PC0</text>
<text x="119.4" y="57.9">(PCINT9/ADC1)PC1</text>
<text x="115.2" y="65.5">(PCINT12/SDA/ADC4)PC4</text>
<text x="118.6" y="60.4">(PCINT10/ADC2)PC2</text>
<text x="118.6" y="63">(PCINT11/ADC3)PC3</text>
<text x="115.3" y="68.1">(PCINT13/SCL/ADC5)PC5</text>
<text x="117.7" y="70.6">(PCINT14/RESET)PC6</text>
<text x="119.4" y="74.4">(PCINT16/RXD)PD0</text>
<text x="119.6" y="77">(PCINT17/TXD)PD1</text>
<text x="115" y="82">(PCINT19/OC2B/INT1)PD3</text>
<text x="119.4" y="79.5">(PCINT18/INT0)PD2</text>
<text x="93.7" y="89.7">GND</text>
<text x="114.9" y="89.7">(PCINT22/OC0A/AIN0)PD6</text>
<text x="116.5" y="87.1">(PCINT21/OC0B/T1)PD5</text>
<text x="117.4" y="84.6">(PCINT20/XCK/T0)PD4</text>
<text x="93.7" y="92.2">GND</text>
<text x="119.2" y="92.2">(PCINT23/AIN1)PD7</text>
</g>
</svg>
